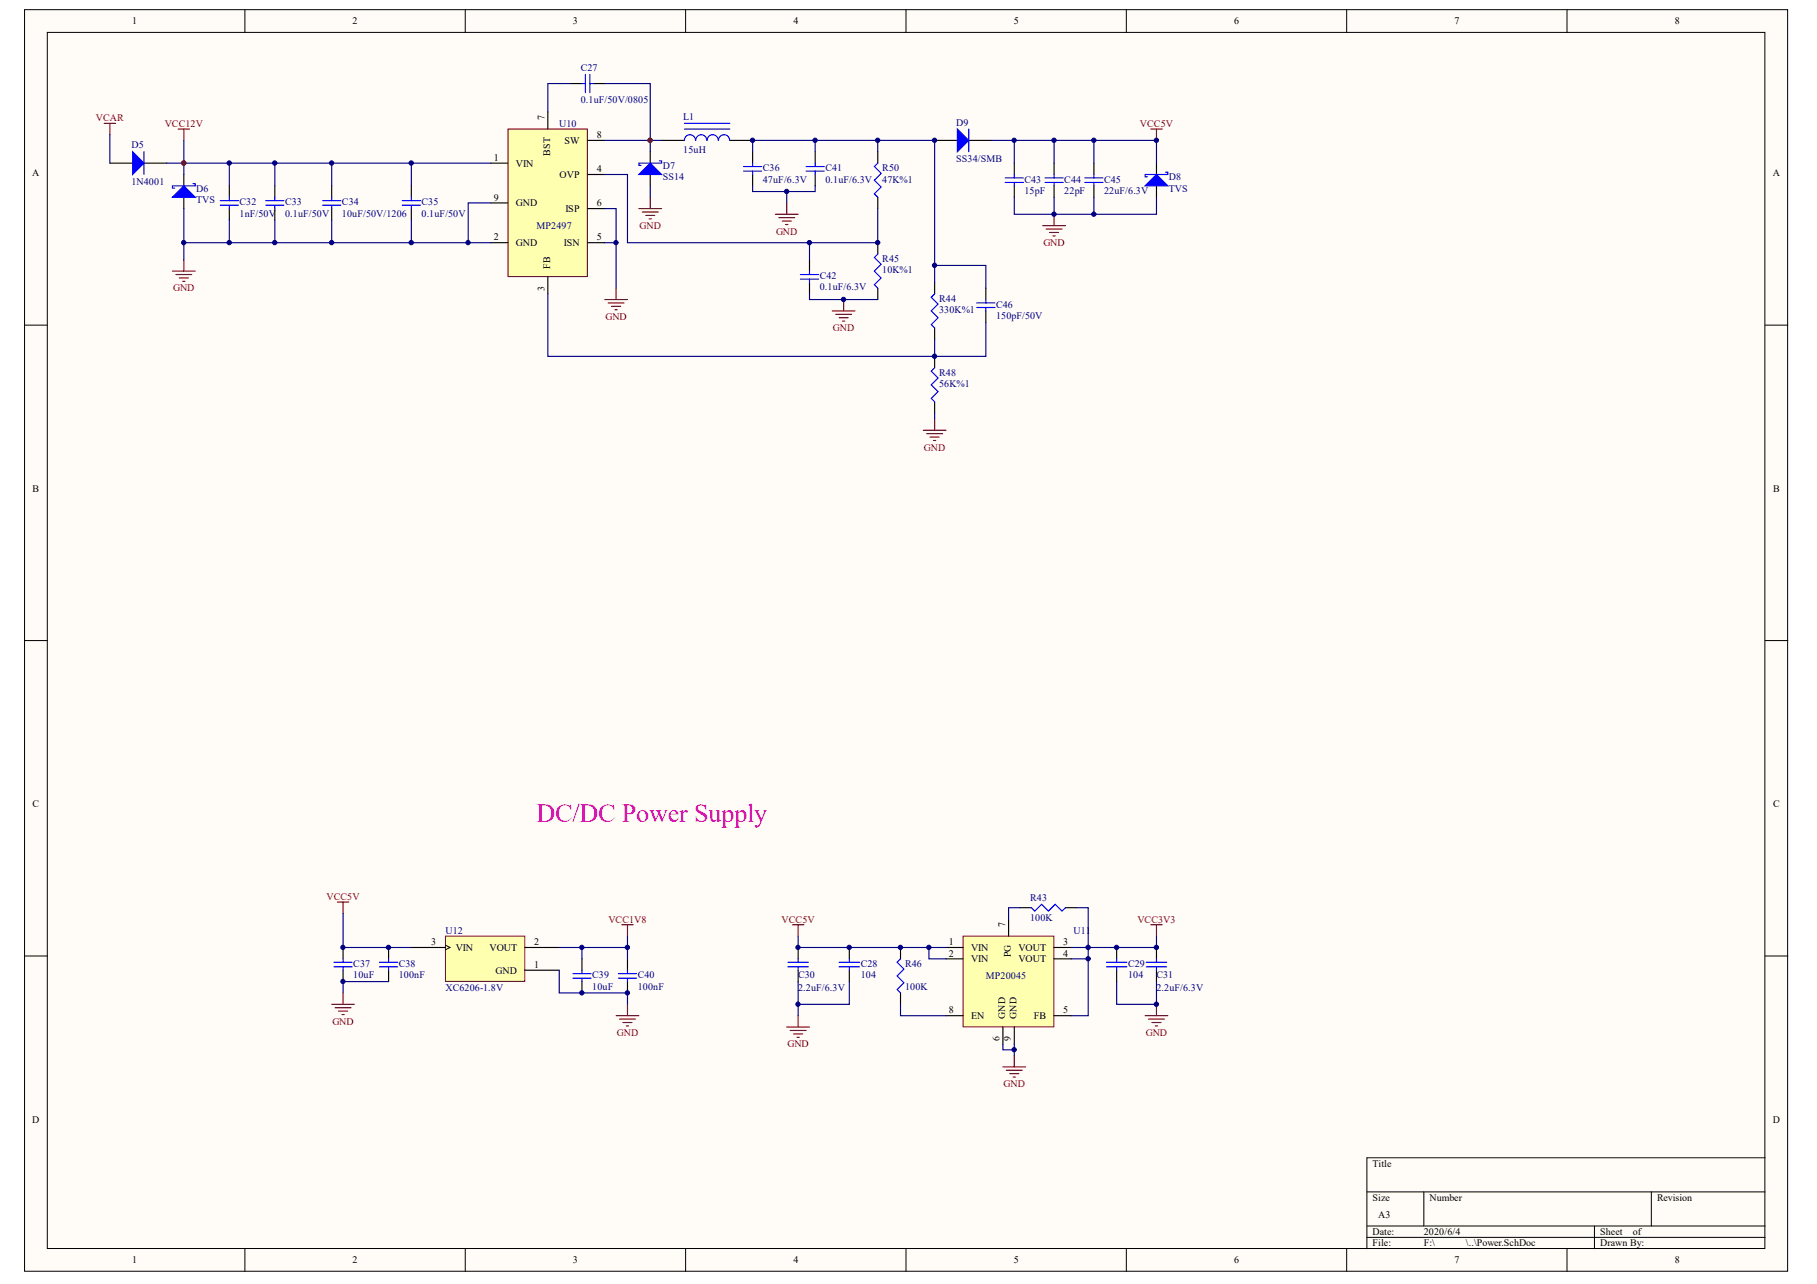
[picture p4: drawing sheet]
<svg xmlns="http://www.w3.org/2000/svg" width="297mm" height="210mm" viewBox="0 0 297 210" stroke-linecap="round" stroke-linejoin="round" font-family="sans-serif">
<g fill="#fffcf8" stroke="#000" stroke-width=".16">
<path d="M4 1.6h288.2v206.2h-288.2z"/>
<path d="M7.7 5.3h280.8v198.8h-280.8z"/>
</g>
<g fill="none" stroke="#000" stroke-width=".16">
<path d="M40 1.6v3.7M76.1 1.6v3.7M112.1 1.6v3.7M148.1 1.6v3.7M184.1 1.6v3.7M220.2 1.6v3.7M256.2 1.6v3.7M4 53.1h3.7M288.6 53.1h3.7M4 104.7h3.7M288.6 104.7h3.7M4 156.3h3.7"/>
<path d="M288.6 156.3h3.7M223.5 194.8h65.1M232.8 194.8v5.6M270 194.8v5.6M288.6 189.3h-65.1v14.8M40 204.1v3.8M76.1 204.1v3.8M112.1 204.1v3.8M148.1 204.1v3.8M184.1 204.1v3.8M220.2 204.1v3.8M223.5 200.4h65.1"/>
<path d="M223.5 202.3h65.1M256.2 204.1v3.8M260.7 200.4v3.7"/>
</g>
<g fill="#000080" stroke="#000080" stroke-width=".16">
<circle cx="30" cy="26.6" r=".35"/>
<circle cx="106.3" cy="22.9" r=".35"/>
</g>
<path d="M72.8 153h13v7.4h-13z" fill="#ffffb0" stroke="#800000" stroke-width=".16"/>
<g fill="none" stroke="#000" stroke-width=".19">
<path d="M18 26.7h3.7M23.5 26.7h3.8M30 28.5v1.9M30 32.2v1.9M106.3 24.8v1.9M106.3 28.5v1.9M189.1 26.7v1.8M189.1 30.4v1.8M56.1 154.9v1.9M56.1 158.6v1.9M63.5 154.9v1.9M63.5 158.6v1.9"/>
<path d="M67.2 154.9h5.6M85.8 154.9h5.6M85.8 158.6h5.6M95.1 156.8v1.8M102.6 156.8v1.8M95.1 160.5v1.8M102.6 160.5v1.8"/>
</g>
<path d="M72.8 154.5l.8 .4-.8 .4" fill="none" stroke="#000" stroke-width=".16"/>
<g fill="none" stroke="#00f" stroke-width=".19">
<path d="M23.5 24.8v3.7M31.5 30h.4v.4h-3.7v.4h.4M107.8 26.3h.4v.4h-3.8v.3h.4M190.5 28.2h.4v.3h-3.7v.4h.4M54.6 157.3h3M54.6 158.1h3M56.1 156.8v.5M56.1 158.1v.5M62 157.3h3M62 158.1h3M63.5 156.8v.5M63.5 158.1v.5"/>
<path d="M93.7 159.2h2.9M93.7 159.9h2.9M95.1 158.6v.6M95.1 159.9v.6M101.1 159.2h3M101.1 159.9h3M102.6 158.6v.6M102.6 159.9v.6"/>
</g>
<g fill="none" stroke="#800000" stroke-width=".19">
<path d="M55.2 147.5h1.8M56.1 147.5v1.8M101.6 151.2h1.9M102.6 151.2v1.8M54.2 164.2h3.7M54.8 164.7h2.6M55.3 165.3h1.5M55.9 165.9h.4M56.1 162.3v1.9M100.7 166h3.7M101.3 166.6h2.6M101.8 167.2h1.5"/>
<path d="M102.4 167.7h.4M102.6 164.2v1.8"/>
</g>
<path d="M56.1 149.3v5.6h11.1M91.4 158.6v3.7h11.2v1.9M91.4 154.9h11.2M95.1 154.9v1.9M102.6 153v3.8M63.5 160.5h-7.4v1.8" fill="none" stroke="#000080" stroke-width=".19"/>
<g fill="#00f" stroke="#00f" stroke-width=".19">
<path d="M28.2 32.2l1.8-1.8 1.9 1.8z"/>
<path d="M21.7 24.8l1.8 1.9-1.8 1.8z"/>
<path d="M104.4 28.5l1.9-1.8 1.9 1.8z"/>
<path d="M187.2 30.4l1.9-1.9 1.8 1.9z"/>
</g>
<path d="M157.4 153h14.9v14.9h-14.9z" fill="#ffffb0" stroke="#800000" stroke-width=".16"/>
<g fill="none" stroke="#000" stroke-width=".19">
<path d="M37.5 30.4v1.8M37.5 34.1v1.9M44.9 30.4v1.8M44.9 34.1v1.9M54.2 30.4v1.8M54.2 34.1v1.9M67.2 30.4v1.8M67.2 34.1v1.9M130.5 154.9v1.9M130.5 158.6v1.9M138.8 154.9v1.9M138.8 158.6v1.9"/>
<path d="M147.2 154.9v1.9M154.7 154.9h2.7M154.7 156.8h2.7M164.9 150.2v2.8M166.7 148.4h1.9M172.3 154.9h2.8M172.3 156.8h2.8M174.2 148.4h1.8M182.5 154.9v1.9M182.5 158.6v1.9M189.1 154.9v1.9M189.1 158.6v1.9"/>
<path d="M147.2 162.3v1.9M154.7 166h2.7M164 167.9v2.8M165.8 167.9v2.8M172.3 166h2.8"/>
</g>
<g fill="none" stroke="#00f" stroke-width=".19">
<path d="M36 32.8h3M36 33.5h3M37.5 32.2v.6M37.5 33.5v.6M43.4 32.8h3M43.4 33.5h3M44.9 32.2v.6M44.9 33.5v.6M52.7 32.8h3M52.7 33.5h3M54.2 32.2v.6M54.2 33.5v.6"/>
<path d="M65.8 32.8h2.9M65.8 33.5h2.9M67.2 32.2v.6M67.2 33.5v.6M128.8 157.3h3.3M128.8 158.1h3.3M130.5 156.8v.5M130.5 158.1v.5M137.2 157.3h3.3M137.2 158.1h3.3M138.8 156.8v.5M138.8 158.1v.5"/>
<path d="M147.2 156.8l-.5 .5 1.1 1.1-1.1 1.1 1.1 1.2-1.1 1.1 .5 .5M168.6 148.4l.6 .5 1.1-1.1 1.1 1.1 1.1-1.1 1.1 1.1 .6-.5M180.9 157.3h3.3M180.9 158.1h3.3M182.5 156.8v.5M182.5 158.1v.5M187.4 157.3h3.3M187.4 158.1h3.3M189.1 156.8v.5M189.1 158.1v.5"/>
</g>
<path d="M130.5 153v1.9h24.2M151.9 154.9v1.9h2.8M166.7 148.4h-1.8v1.8M175.1 154.9h2.8v11.1h-2.8M175.1 156.8h2.8M176 148.4h1.9v6.5h11.2v-1.9M130.5 160.5v5.5M138.8 160.5v3.7h-8.3M147.2 164.2v1.8h7.5M164 170.7v.9h1.8M165.8 170.7v1.8M182.5 160.5v3.7h6.6v-3.7" fill="none" stroke="#000080" stroke-width=".19"/>
<g fill="none" stroke="#800000" stroke-width=".19">
<path d="M17 20.2h1.9M18 20.2v1.8M129.5 151.2h1.9M130.5 151.2v1.8M188.1 151.2h1.9M189.1 151.2v1.8M128.6 167.9h3.7M129.2 168.5h2.6M129.7 169h1.5M130.3 169.6h.4M130.5 166v1.9M164 174.4h3.7"/>
<path d="M164.5 175h2.6M165.1 175.5h1.5M165.6 176.1h.4M165.8 172.5v1.9M187.2 166h3.7M187.8 166.6h2.6M188.3 167.2h1.5M188.9 167.7h.3M189.1 164.2v1.8"/>
</g>
<path d="M83.1 21.1h12.9v24.1h-12.9z" fill="#ffffb0" stroke="#800000" stroke-width=".16"/>
<g fill="none" stroke="#000" stroke-width=".19">
<path d="M89.6 18.3v2.8M93.3 13.7h1.8M97 13.7h1.9M80.3 26.7h2.8M80.3 39.7h2.8M80.3 33.2h2.8M96.1 39.7h2.8M96.1 28.5h2.8M96.1 34.1h2.8M96.1 23h2.8M108.2 23h3.7M119.3 23h3.7"/>
<path d="M123 24.8v1.9M123 28.5v1.9M133.3 24.8v1.9M133.3 28.5v1.9M143.5 24.8v1.9M143.5 32.2v1.9M143.5 39.7v1.8M152.8 23h3.7M158.4 23h3.7M165.8 26.7v1.8M165.8 30.4v1.8M172.3 26.7v1.8"/>
<path d="M172.3 30.4v1.8M178.8 26.7v1.8M178.8 30.4v1.8M89.6 45.3v2.7M132.3 42.5v1.8M132.3 46.2v1.8M143.5 47.1v1.9M152.8 46.2v1.8M152.8 53.6v1.9M152.8 58.3v1.8M161.2 47.1v1.9M161.2 50.8v1.9"/>
<path d="M152.8 65.7v1.9"/>
</g>
<g fill="none" stroke="#800000" stroke-width=".19">
<path d="M29.1 21.1h1.9M30 21.1v1.9M104.4 34.1h3.8M105 34.7h2.6M105.6 35.2h1.4M106.1 35.8h.4M106.3 32.2v1.9M126.8 35h3.7M127.3 35.6h2.6M127.9 36.1h1.5M128.4 36.7h.4M128.6 33.2v1.8"/>
<path d="M170.5 36.9h3.7M171 37.4h2.6M171.6 38h1.5M172.1 38.6h.4M172.3 35v1.9M188.1 21.1h1.9M189.1 21.1v1.9M28.2 44.3h3.7M28.7 44.9h2.7M29.3 45.4h1.5M29.9 46h.3M30 42.5v1.8"/>
<path d="M98.9 49h3.7M99.4 49.5h2.6M100 50.1h1.5M100.5 50.6h.4M100.7 47.1v1.9M136.1 50.8h3.7M136.6 51.4h2.6M137.2 51.9h1.5M137.7 52.5h.4M137.9 49v1.8M150.9 70.3h3.8M151.5 70.9h2.6"/>
<path d="M152 71.5h1.5M152.6 72h.4M152.8 68.5v1.8"/>
</g>
<g fill="none" stroke="#00f" stroke-width=".19">
<path d="M95.1 13.7h.6M95.7 12.2v2.9M96.4 12.2v2.9M96.4 13.7h.6M111.9 21.1h7.4M111.9 20.2h7.4M113.7 23a.91 .91 0 0 0-.9-1 .91 .91 0 0 0-.9 1M115.5 23a.9 .9 0 0 0-.9-1 .9 .9 0 0 0-.9 1M117.4 23a.91 .91 0 0 0-.9-1 .91 .91 0 0 0-.9 1M119.3 23a.91 .91 0 0 0-.9-1 .91 .91 0 0 0-.9 1M121.5 27.2h3M121.5 28h3"/>
<path d="M123 26.7v.5M123 28v.5M131.8 27.2h3M131.8 28h3M133.3 26.7v.5M133.3 28v.5M143.5 26.7l-.6 .5 1.2 1.1-1.2 1.2 1.2 1.1-1.2 1.1 .6 .5M158.4 21.1v3.7M164.3 29.8h3M164.3 29.1h3M165.8 28.5v.6M165.8 29.8v.6"/>
<path d="M170.8 29.8h3M170.8 29.1h3M172.3 28.5v.6M172.3 29.8v.6M177.3 29.8h3M177.3 29.1h3M178.8 28.5v.6M178.8 29.8v.6M130.8 45.6h3M130.8 44.9h3M132.3 44.3v.6M132.3 45.6v.6"/>
<path d="M143.5 41.5l-.6 .6 1.2 1.1-1.2 1.1 1.2 1.1-1.2 1.2 .6 .5M152.8 48l-.6 .6 1.2 1.1-1.2 1.1 1.2 1.1-1.2 1.2 .6 .5M159.7 50.3h2.9M159.7 49.5h2.9M161.2 49v.5M161.2 50.3v.5M152.8 60.1l-.6 .6 1.2 1.1-1.2 1.1 1.2 1.1-1.2 1.1 .6 .6"/>
</g>
<g fill="none" stroke="#000080" stroke-width=".19">
<path d="M93.3 13.7h-3.7v4.6M98.9 13.7h7.4v11.1M18 22v4.7M27.3 26.7h53M30 34.1v5.6h50.3M30 23v5.5M30 39.7v2.8M37.5 26.7v3.7M37.5 36v3.7M44.9 26.7v3.7M44.9 36v3.7M54.2 26.7v3.7"/>
<path d="M54.2 36v3.7M67.2 26.7v3.7M67.2 36v3.7M80.3 33.2h-3.8v6.5M98.9 34.1h1.8v13M98.9 28.5h3.7v11.2h40.9v-5.6M98.9 39.7h1.8M98.9 23h9.3M106.3 30.4v1.8M123 30.4v.9h10.3v-.9M123 24.8v-1.8h29.8v23.2M128.6 31.3v1.9"/>
<path d="M132.3 39.7v2.8M133.3 23v1.8M143.5 23v1.8M162.1 23h10.2v3.7M165.8 32.2v2.8h13v-2.8M165.8 23v3.7M172.3 23h6.5v3.7M172.3 32.2v2.8M178.8 23h10.3v3.7M189.1 32.2v2.8h-10.3M89.6 48v10.3h63.2v-2.8M132.3 48v1h11.2"/>
<path d="M152.8 43.4h8.4v3.7M161.2 52.7v5.6h-8.4M152.8 67.6v.9"/>
</g>
<path d="M156.5 21.1l1.9 1.9-1.9 1.8z" fill="#00f" stroke="#00f" stroke-width=".19"/>
<g fill="#800000" stroke="#800000" stroke-width=".16">
<circle cx="106.3" cy="22.9" r=".35"/>
<circle cx="30" cy="26.6" r=".35"/>
</g>
<g fill="#000080" stroke="#000080" stroke-width=".16">
<circle cx="30" cy="39.7" r=".35"/>
<circle cx="37.5" cy="39.7" r=".35"/>
<circle cx="37.5" cy="26.6" r=".35"/>
<circle cx="44.9" cy="39.7" r=".35"/>
<circle cx="44.9" cy="26.6" r=".35"/>
<circle cx="54.2" cy="39.7" r=".35"/>
<circle cx="54.2" cy="26.6" r=".35"/>
<circle cx="56.1" cy="160.4" r=".35"/>
<circle cx="56.1" cy="154.9" r=".35"/>
<circle cx="63.5" cy="154.9" r=".35"/>
<circle cx="67.2" cy="39.7" r=".35"/>
<circle cx="67.2" cy="26.6" r=".35"/>
<circle cx="76.5" cy="39.7" r=".35"/>
<circle cx="95.1" cy="162.3" r=".35"/>
<circle cx="95.1" cy="154.9" r=".35"/>
<circle cx="100.7" cy="39.7" r=".35"/>
<circle cx="102.6" cy="162.3" r=".35"/>
<circle cx="102.6" cy="154.9" r=".35"/>
<circle cx="123" cy="22.9" r=".35"/>
<circle cx="128.6" cy="31.3" r=".35"/>
<circle cx="130.4" cy="164.2" r=".35"/>
<circle cx="130.4" cy="154.9" r=".35"/>
<circle cx="132.3" cy="39.7" r=".35"/>
<circle cx="133.2" cy="22.9" r=".35"/>
<circle cx="137.9" cy="48.9" r=".35"/>
<circle cx="138.8" cy="154.9" r=".35"/>
<circle cx="143.5" cy="39.7" r=".35"/>
<circle cx="143.5" cy="22.9" r=".35"/>
<circle cx="147.2" cy="154.9" r=".35"/>
<circle cx="151.8" cy="154.9" r=".35"/>
<circle cx="152.8" cy="58.2" r=".35"/>
<circle cx="152.8" cy="43.4" r=".35"/>
<circle cx="152.8" cy="22.9" r=".35"/>
<circle cx="165.8" cy="171.6" r=".35"/>
<circle cx="165.8" cy="22.9" r=".35"/>
<circle cx="172.3" cy="35" r=".35"/>
<circle cx="172.3" cy="22.9" r=".35"/>
<circle cx="177.9" cy="156.7" r=".35"/>
<circle cx="177.9" cy="154.9" r=".35"/>
<circle cx="178.8" cy="35" r=".35"/>
<circle cx="178.8" cy="22.9" r=".35"/>
<circle cx="182.5" cy="154.9" r=".35"/>
<circle cx="189" cy="164.2" r=".35"/>
<circle cx="189" cy="154.9" r=".35"/>
<circle cx="189" cy="22.9" r=".35"/>
</g>
<text font-size="4.3" fill="#f0f" x="87.7" y="134.4">DC/DC Power Supply</text>
<g font-size="1.6">
<text x="21.6" y="4">1</text>
<text x="57.6" y="4">2</text>
<text x="93.7" y="4">3</text>
<text x="129.7" y="4">4</text>
<text x="165.7" y="4">5</text>
<text x="201.7" y="4">6</text>
<text x="237.8" y="4">7</text>
<text x="273.8" y="4">8</text>
<text x="89" y="19.6" transform="rotate(-90 89 19.6)">7</text>
<text x="92.3" y="23.5">SW</text>
<text x="97.6" y="22.6">8</text>
<text x="5.3" y="28.8">A</text>
<text x="80.7" y="26.3">1</text>
<text x="84.4" y="27.2">VIN</text>
<text x="89.9" y="25.5" transform="rotate(-90 89.9 25.5)">BST</text>
<text x="91.5" y="29.1">OVP</text>
<text x="97.6" y="28.2">4</text>
<text x="289.8" y="28.8">A</text>
<text x="80.7" y="32.8">9</text>
<text x="84.4" y="33.7">GND</text>
<text x="92.4" y="34.7">ISP</text>
<text x="97.6" y="33.7">6</text>
<text x="80.7" y="39.3">2</text>
<text x="84.4" y="40.2">GND</text>
<text x="92.2" y="40.2">ISN</text>
<text x="97.6" y="39.3">5</text>
<text x="89" y="47.6" transform="rotate(-90 89 47.6)">3</text>
<text x="89.9" y="44" transform="rotate(-90 89.9 44)">FB</text>
<text x="5.3" y="80.4">B</text>
<text x="289.9" y="80.4">B</text>
<text x="5.3" y="132">C</text>
<text x="289.9" y="132">C</text>
<text x="70.5" y="154.5">3</text>
<text x="74.5" y="155.5">VIN</text>
<text x="80" y="155.5">VOUT</text>
<text x="87.3" y="154.5">2</text>
<text x="155.1" y="154.5">1</text>
<text x="158.7" y="155.5">VIN</text>
<text x="164.3" y="151.5" transform="rotate(-90 164.3 151.5)">7</text>
<text x="166.5" y="155.5">VOUT</text>
<text x="173.8" y="154.5">3</text>
<text x="81" y="159.2">GND</text>
<text x="87.3" y="158.2">1</text>
<text x="155.1" y="156.4">2</text>
<text x="158.7" y="157.3">VIN</text>
<text x="165.3" y="156.5" transform="rotate(-90 165.3 156.5)">PG</text>
<text x="166.5" y="157.3">VOUT</text>
<text x="173.8" y="156.4">4</text>
<text x="155.1" y="165.7">8</text>
<text x="158.7" y="166.6">EN</text>
<text x="164.3" y="166.6" transform="rotate(-90 164.3 166.6)">GND</text>
<text x="166.2" y="166.6" transform="rotate(-90 166.2 166.6)">GND</text>
<text x="169" y="166.6">FB</text>
<text x="173.8" y="165.7">5</text>
<text x="163.4" y="170.2" transform="rotate(-90 163.4 170.2)">6</text>
<text x="165.3" y="170.2" transform="rotate(-90 165.3 170.2)">9</text>
<text x="5.3" y="183.5">D</text>
<text x="289.8" y="183.5">D</text>
<text x="224.4" y="190.7">Title</text>
<text x="224.4" y="196.3">Size</text>
<text x="233.7" y="196.3">Number</text>
<text x="270.9" y="196.3">Revision</text>
<text x="224.4" y="201.9">Date:</text>
<text x="224.4" y="203.7">File:</text>
<text x="225.3" y="199.1">A3</text>
<text x="232.8" y="201.9">2020/6/4</text>
<text x="232.8" y="203.7">F:\</text>
<text x="239.7" y="203.7">\..\Power.SchDoc</text>
<text x="261.6" y="201.9">Sheet</text>
<text x="261.6" y="203.7">Drawn By:</text>
<text x="266.9" y="201.9">of</text>
<text x="21.6" y="206.5">1</text>
<text x="57.6" y="206.5">2</text>
<text x="93.7" y="206.5">3</text>
<text x="129.7" y="206.5">4</text>
<text x="165.7" y="206.5">5</text>
<text x="201.7" y="206.5">6</text>
<text x="237.8" y="206.5">7</text>
<text x="273.8" y="206.5">8</text>
</g>
<g font-size="1.6" fill="#000080">
<text x="95" y="11.6">C27</text>
<text x="95" y="16.9">0.1uF/50V/0805</text>
<text x="91.4" y="20.7">U10</text>
<text x="111.7" y="19.6">L1</text>
<text x="156.3" y="20.5">D9</text>
<text x="21.5" y="24.3">D5</text>
<text x="108.3" y="27.6">D7</text>
<text x="108.3" y="29.5">SS14</text>
<text x="111.7" y="25">15uH</text>
<text x="124.7" y="28">C36</text>
<text x="124.7" y="29.8">47uF/6.3V</text>
<text x="134.9" y="28">C41</text>
<text x="134.9" y="29.8">0.1uF/6.3V</text>
<text x="144.2" y="28">R50</text>
<text x="144.2" y="29.8">47K%1</text>
<text x="156.3" y="26.5">SS34/SMB</text>
<text x="167.5" y="29.8">C43</text>
<text x="174" y="29.8">C44</text>
<text x="180.5" y="29.8">C45</text>
<text x="191.1" y="29.5">D8</text>
<text x="21.5" y="30.2">1N4001</text>
<text x="32.1" y="31.3">D6</text>
<text x="32.1" y="33.2">TVS</text>
<text x="39.2" y="33.6">C32</text>
<text x="39.2" y="35.4">1nF/50V</text>
<text x="46.6" y="33.6">C33</text>
<text x="46.6" y="35.4">0.1uF/50V</text>
<text x="55.9" y="33.6">C34</text>
<text x="55.9" y="35.4">10uF/50V/1206</text>
<text x="68.9" y="33.6">C35</text>
<text x="68.9" y="35.4">0.1uF/50V</text>
<text x="167.5" y="31.7">15pF</text>
<text x="174" y="31.7">22pF</text>
<text x="180.5" y="31.7">22uF/6.3V</text>
<text x="191.1" y="31.3">TVS</text>
<text x="87.7" y="37.5">MP2497</text>
<text x="134" y="45.6">C42</text>
<text x="134" y="47.5">0.1uF/6.3V</text>
<text x="144.2" y="42.8">R45</text>
<text x="144.2" y="44.7">10K%1</text>
<text x="153.5" y="49.3">R44</text>
<text x="153.5" y="51.2">330K%1</text>
<text x="162.8" y="50.3">C46</text>
<text x="162.8" y="52.1">150pF/50V</text>
<text x="153.5" y="61.4">R48</text>
<text x="153.5" y="63.3">56K%1</text>
<text x="168.4" y="147.3">R43</text>
<text x="72.8" y="152.7">U12</text>
<text x="168.4" y="150.6">100K</text>
<text x="175.5" y="152.7">U11</text>
<text x="57.8" y="158.1">C37</text>
<text x="57.8" y="159.9">10uF</text>
<text x="65.2" y="158.1">C38</text>
<text x="65.2" y="159.9">100nF</text>
<text x="72.8" y="162">XC6206-1.8V</text>
<text x="96.8" y="159.9">C39</text>
<text x="96.8" y="161.8">10uF</text>
<text x="104.3" y="159.9">C40</text>
<text x="104.3" y="161.8">100nF</text>
<text x="130.5" y="159.9">C30</text>
<text x="130.5" y="162">2.2uF/6.3V</text>
<text x="140.7" y="158.1">C28</text>
<text x="140.7" y="159.9">104</text>
<text x="148" y="161.8">100K</text>
<text x="148" y="158.1">R46</text>
<text x="161.2" y="160.1">MP20045</text>
<text x="184.4" y="158.1">C29</text>
<text x="184.4" y="159.9">104</text>
<text x="189.1" y="159.9">C31</text>
<text x="189.1" y="162">2.2uF/6.3V</text>
</g>
<g font-size="1.6" fill="#800000">
<text x="15.7" y="19.8">VCAR</text>
<text x="26.9" y="20.7">VCC12V</text>
<text x="186.4" y="20.7">VCC5V</text>
<text x="104.6" y="37.4">GND</text>
<text x="126.9" y="38.3">GND</text>
<text x="170.6" y="40.2">GND</text>
<text x="28.3" y="47.6">GND</text>
<text x="99" y="52.3">GND</text>
<text x="136.2" y="54.1">GND</text>
<text x="151" y="73.7">GND</text>
<text x="53.4" y="147.1">VCC5V</text>
<text x="99.5" y="150.8">VCC1V8</text>
<text x="127.8" y="150.8">VCC5V</text>
<text x="185.9" y="150.8">VCC3V3</text>
<text x="54.3" y="167.5">GND</text>
<text x="100.8" y="169.4">GND</text>
<text x="128.7" y="171.2">GND</text>
<text x="187.3" y="169.4">GND</text>
<text x="164.1" y="177.7">GND</text>
</g>
</svg>
